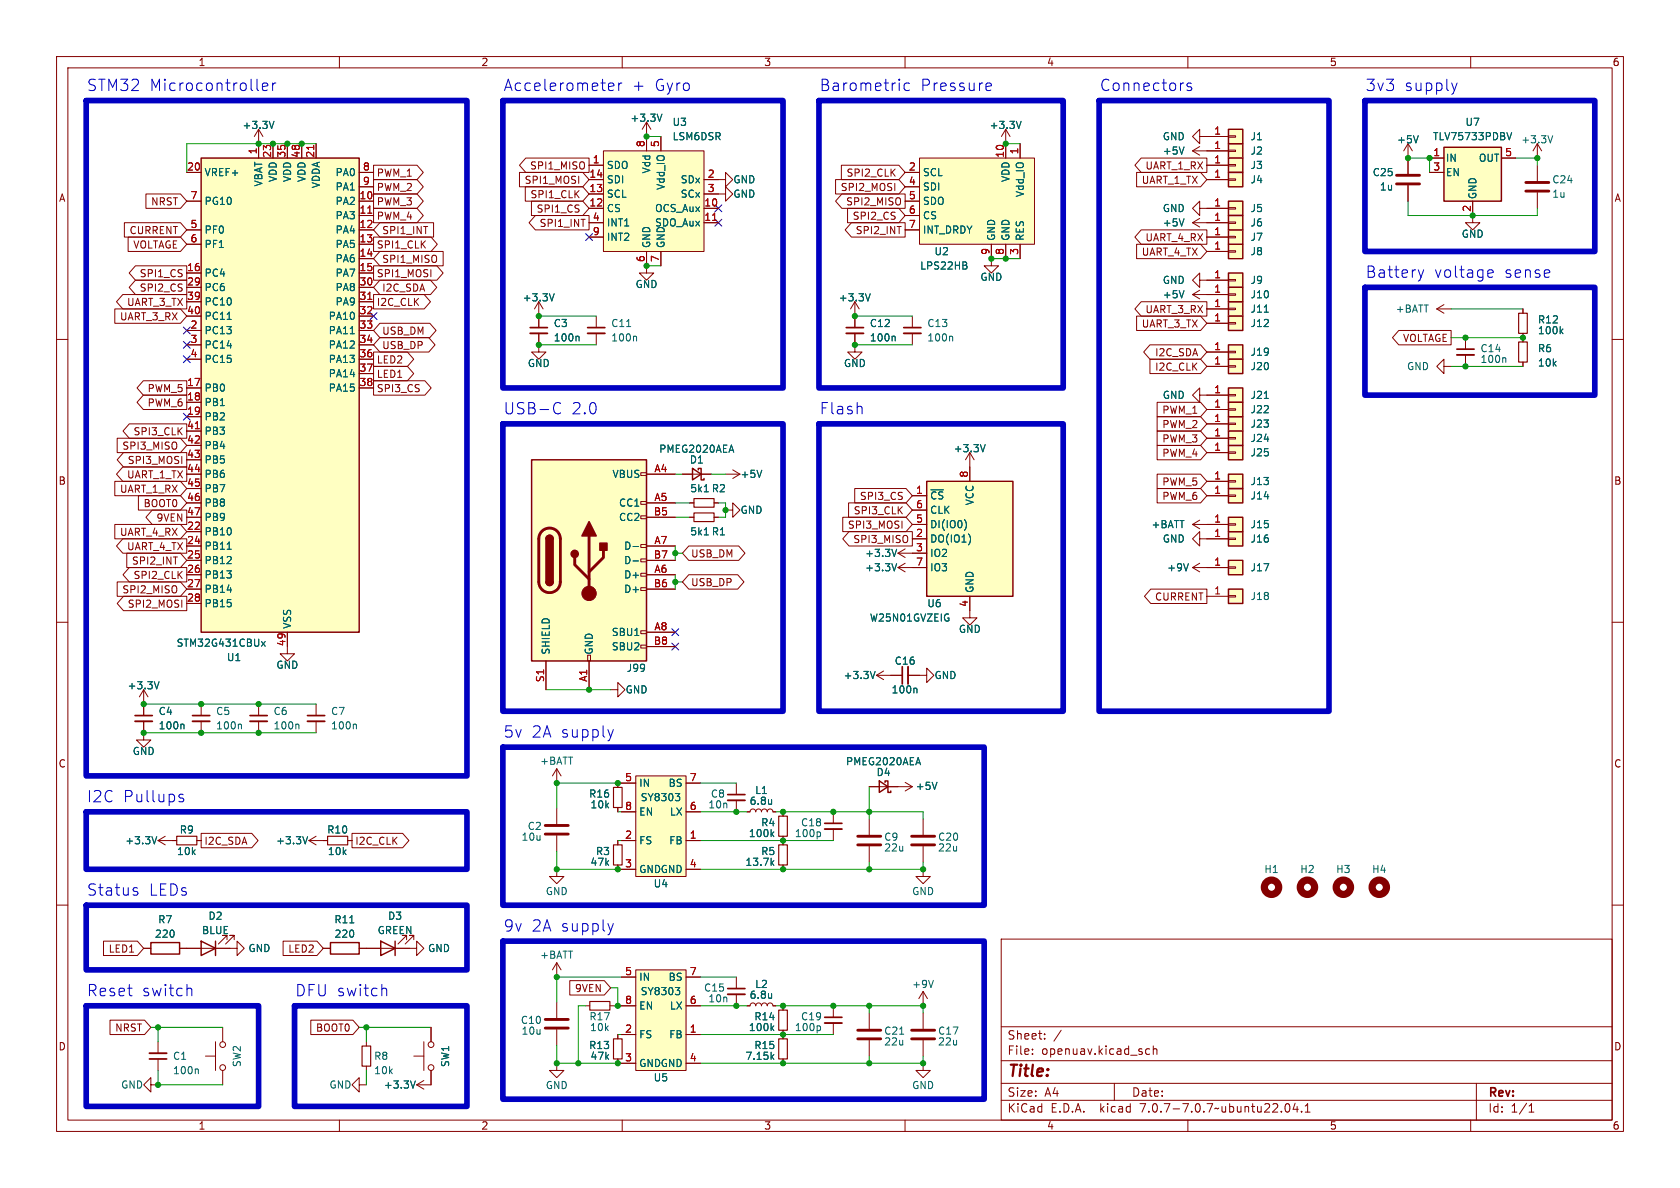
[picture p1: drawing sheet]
<svg xmlns="http://www.w3.org/2000/svg" width="297mm" height="210mm" viewBox="0 0 297 210" stroke-linecap="round" stroke-linejoin="round" font-family="sans-serif">
<g fill="none" stroke="#840000" stroke-width=".18">
<path d="M10 10h277v190h-277zM12 12h273v186h-273zM60 10v2M110 10v2M160 10v2M210 10v2M260 10v2M22 39.4h9.9l1.1 1.2-1.1 1.3h-9.9zM25.8 34.3h6.1l1.1 1.3-1.1 1.2h-6.1zM33 35.6h2.6M33 30.5h2.6M45.7 22.9l-.7 1.2"/>
<path d="M45.7 22.9v5M45.7 22.9l.8 1.2M48.3 25.4v2.5M50.8 25.4v2.5M53.3 25.4v2.5M55.9 25.4v2.5M63.5 35.6h2.5M63.5 38.1h2.5M63.5 30.5h2.5M63.5 33h2.5M66 29.2h7.7l1.1 1.3-1.1 1.3h-7.7zM66 36.8h7.7l1.1 1.3-1.1 1.3h-7.7z"/>
<path d="M66 34.3h7.7l1.1 1.3-1.1 1.2h-7.7zM66 31.7h7.7l1.1 1.3-1.1 1.3h-7.7zM67.2 39.4h9.4v2.5h-9.4l-1.2-1.3zM91.8 30.5h11.2l1.1 1.3-1.1 1.2h-11.2zM92.9 33h10.1l1.1 1.3-1.1 1.3h-10.1zM92.9 27.9h11.2v2.6h-11.2l-1.1-1.3zM94 35.6h9l1.1 1.2-1.1 1.3h-9zM94.6 38.1h9.5v2.5h-9.5l-1.1-1.2zM104.1 29.2h2.6M104.1 31.8h2.6M104.1 36.8h2.6M104.1 39.4h2.6"/>
<path d="M104.1 34.3h2.6M106.7 26.7h17.8v17.8h-17.8zM114.3 21.6l-.8 1.3M114.3 21.6v5.1M114.3 21.6l.8 1.3M116.8 24.1v2.6M124.5 31.8h3.8v-1.3l1.2 1.3-1.2 1.2v-1.2M124.5 34.3h3.8v-1.3l1.2 1.3-1.2 1.3v-1.3M124.5 36.8h2.5M124.5 39.4h2.5M147.7 31.7h11.2l1.1 1.3-1.1 1.3h-11.2zM148.7 29.2h10.2l1.1 1.3-1.1 1.3h-10.2z"/>
<path d="M148.8 34.3h11.2v2.5h-11.2l-1.1-1.2zM149.8 36.8h9.1l1.1 1.3-1.1 1.3h-9.1zM150.5 39.4h9.5v2.5h-9.5l-1.1-1.3zM160 35.6h2.6M160 38.1h2.6M160 30.5h2.6M160 33h2.6M162.6 27.9h20.3v15.3h-20.3zM177.8 22.9l-.8 1.2M177.8 22.9v5M177.8 22.9l.8 1.2M180.3 25.4v2.5"/>
<path d="M200.9 30.5h11.3l1.2 1.3-1.2 1.2h-11.3zM201.7 27.9h11.7v2.6h-11.7l-1.1-1.3zM210.8 26.7l1.3 .7M210.8 26.7h6.4M210.8 39.4h6.4M210.8 39.4l1.3 .7M212.1 24.1v-1.2l-1.3 1.2 1.3 1.3v-1.3h5.1M212.1 36.8v-1.2l-1.3 1.2 1.3 1.3v-1.3h5.1M212.1 25.9l-1.3 .8M212.1 38.6l-1.3 .8M213.4 29.2h3.8M213.4 31.8h3.8"/>
<path d="M217.2 26.5h1.2v.3h-1.2zM217.2 29.1h1.2v.2h-1.2zM217.2 24h1.2v.3h-1.2zM217.2 31.6h1.2v.3h-1.2zM217.2 36.7h1.2v.3h-1.2zM217.2 39.2h1.2v.3h-1.2zM248.9 25.4v5.3M248.9 32.8v2.8M248.9 25.4l-.7 1.3M248.9 25.4l.8 1.3M252.7 30.5h2.6M252.7 27.9h2.6"/>
<path d="M260.3 35.6v3.8h1.3l-1.3 1.2-1.2-1.2h1.2M265.4 27.9h2.6M271.8 25.4v2.5M271.8 29.2v2.8M271.8 34v2.8M271.8 25.4l-.8 1.3M271.8 25.4l.7 1.3M10 60h2M20.3 54.6h11.6l1.1 1.3-1.1 1.3h-11.6zM21.7 52.1h11.3v2.5h-11.3l-1.1-1.3zM22.7 41.9h9.2l1.1 1.3-1.1 1.3h-9.2zM23.9 49.5h9.1v2.6h-9.1l-1.1-1.3z"/>
<path d="M23.9 47h9.1v2.5h-9.1l-1.1-1.2zM33 40.6h2.6M33 43.2h2.6M33 48.3h2.6M33 58.4h2.6M33 50.8h2.6M33 53.3h2.6M33 55.9h2.6M63.5 40.6h2.5M63.5 43.2h2.5M63.5 45.7h2.5M63.5 48.3h2.5"/>
<path d="M63.5 58.4h2.5M63.5 50.8h2.5M63.5 53.3h2.5M63.5 55.9h2.5M66 41.9h10.2l1.1 1.3-1.1 1.3h-10.2zM66 52.1h9l1.1 1.2-1.1 1.3h-9zM66 47h11.2l1.1 1.3-1.1 1.2h-11.2zM67.2 49.5h8.9l1.1 1.3-1.1 1.3h-8.9l-1.2-1.3zM67.2 59.7h8.6l1.1 1.3-1.1 1.2h-8.6l-1.2-1.2zM67.2 57.1h8.8l1.1 1.3-1.1 1.3h-8.8l-1.2-1.3zM67.2 44.4h11.1v2.6h-11.1l-1.2-1.3zM95.2 58.9v3.3h1.3l-1.3 1.3-1.2-1.3h1.2"/>
<path d="M95.2 53.3l-.7 1.3M95.2 53.3v4.6M95.2 53.3l.8 1.3M104.1 41.9h2.6M105.4 55.9v2M105.4 58.9v2.1M114.3 44.5v3.8h1.3l-1.3 1.2-1.3-1.2h1.3M116.8 44.5v2.5M151.1 58.9v3.3h1.3l-1.3 1.3-1.2-1.3h1.2M151.1 53.3v4.6M151.1 53.3l-.7 1.3M151.1 53.3l.8 1.3"/>
<path d="M160 40.6h2.6M161.3 55.9v2M161.3 58.9v2.1M175.3 43.2v3.8h1.2l-1.2 1.3-1.3-1.3h1.3M177.8 43.2v2.5M180.3 43.2v2.5M200.9 55.9h11.3l1.2 1.3-1.2 1.2h-11.3zM200.9 43.2h11.3l1.2 1.3-1.2 1.2h-11.3zM201.7 53.3h11.7v2.6h-11.7l-1.1-1.3zM201.7 40.6h11.7v2.6h-11.7l-1.1-1.3zM210.8 52.1l1.3 .7M210.8 52.1h6.4"/>
<path d="M212.1 49.5v-1.2l-1.3 1.2 1.3 1.3v-1.3h5.1M212.1 51.3l-1.3 .8M213.4 54.6h3.8M213.4 57.2h3.8M213.4 44.5h3.8M213.4 41.9h3.8M217.2 54.5h1.2v.2h-1.2zM217.2 57h1.2v.3h-1.2zM217.2 49.4h1.2v.3h-1.2zM217.2 51.9h1.2v.3h-1.2zM217.2 44.3h1.2v.3h-1.2zM217.2 41.8h1.2v.2h-1.2z"/>
<path d="M247.3 58.4h9.2v2.6h-9.2l-1.1-1.3zM254 54.6h2.5M254 54.6l1.3 .8M255.3 53.8l-1.3 .8M259.1 59.7v2M269.2 54.6v.8M269.2 58.9v1.6M285 60h2M20.7 77.5h11.2l1.1 1.2-1.1 1.3h-11.2zM22.9 74.9h10.1v2.6h-10.1l-1.2-1.3zM25.3 69.8h7.7v2.6h-7.7l-1.1-1.3zM25.3 67.3h7.7v2.6h-7.7l-1.1-1.3z"/>
<path d="M33 68.6h2.6M33 71.1h2.6M33 73.7h2.6M33 61h2.6M33 63.5h2.6M33 76.2h2.6M33 78.7h2.6M63.5 68.6h2.5M63.5 61h2.5M63.5 63.5h2.5M63.5 66h2.5M66 62.2h6l1.1 1.3-1.1 1.3h-6z"/>
<path d="M66 64.8h6l1.1 1.2-1.1 1.3h-6zM66 67.3h9.1l1.1 1.3-1.1 1.3h-9.1zM203.3 61h8.9l1.2 1.2-1.2 1.3h-8.9l-1.1-1.3zM203.3 63.5h8.9l1.2 1.3-1.2 1.2h-8.9zM204.6 71.1h7.6l1.2 1.3-1.2 1.3h-7.6zM204.6 78.7h7.6l1.2 1.3-1.2 1.3h-7.6zM204.6 76.2h7.6l1.2 1.3-1.2 1.2h-7.6zM204.6 73.7h7.6l1.2 1.2-1.2 1.3h-7.6zM212.1 69.9v-1.3l-1.3 1.3 1.3 1.2v-1.2h5.1M213.4 62.2h3.8M213.4 64.8h3.8M213.4 74.9h3.8"/>
<path d="M213.4 77.5h3.8M213.4 72.4h3.8M217.2 69.7h1.2v.3h-1.2zM217.2 62.1h1.2v.3h-1.2zM217.2 64.6h1.2v.3h-1.2zM217.2 79.9h1.2v.2h-1.2zM217.2 74.8h1.2v.3h-1.2zM217.2 77.3h1.2v.3h-1.2zM217.2 72.3h1.2v.2h-1.2zM255.3 64.8v-1.3l-1.3 1.3 1.3 1.2v-1.2h1.2M259.1 62.7v2.1M269.2 64v.8"/>
<path d="M20.3 85.1h11.6l1.1 1.3-1.1 1.2h-11.6zM20.3 92.7h11.6l1.1 1.3-1.1 1.3h-11.6zM21.7 82.5h11.3v2.6h-11.3l-1.1-1.3zM21.7 95.2h11.3v2.6h-11.3l-1.1-1.3zM21.8 80h11.2v2.6h-11.2l-1.1-1.3zM22.4 97.8h9.5l1.1 1.3-1.1 1.2h-9.5zM24.5 87.6h7.4l1.1 1.3-1.1 1.3h-7.4zM26.9 90.2h6.1v2.5h-6.1l-1.1-1.3zM33 83.8h2.6M33 88.9h2.6M33 96.5h2.6M33 91.4h2.6"/>
<path d="M33 99.1h2.6M33 94h2.6M33 81.3h2.6M33 86.4h2.6M113.3 98.8h1v.5h-1zM113.3 96.3h1v.5h-1zM113.3 91.2h1v.5h-1zM113.3 88.6h1v.6h-1zM113.3 83.6h1v.5h-1zM114.3 83.8h5.1M114.3 88.9h5.1M114.3 96.5h5.1"/>
<path d="M114.3 91.4h5.1M114.3 99.1h5.1M120.6 83.8h5.1M121.8 96.5h8.8l1.1 1.3-1.1 1.3h-8.8l-1.2-1.3zM121.9 88.9h.8M121.9 91.4h.8M126.2 88.9h.8M126.2 91.4h.8M128.3 90.2h1.2v-1.3l1.3 1.3-1.3 1.2v-1.2M128.3 83.8h2.5M129.5 83.1l1.3 .7M130.8 83.8l-1.3 .8"/>
<path d="M149 91.4h11.2l1.1 1.3-1.1 1.3h-11.2zM150 88.9h10.2l1.1 1.3-1.1 1.2h-10.2zM150.1 94h11.2v2.5h-11.2l-1.1-1.2zM151.1 86.4h9.1l1.1 1.2-1.1 1.3h-9.1zM158.7 97.8l1.3 .8M158.7 97.8h5.1M160 97l-1.3 .8M160 99.6l-1.3 .7M161.3 95.3h2.5M161.3 92.7h2.5M161.3 87.6h2.5M161.3 90.2h2.5"/>
<path d="M171.4 80v5.1M171.4 80l-.7 1.3M171.4 80l.8 1.3M204.6 86.4h7.6l1.2 1.2-1.2 1.3h-7.6zM204.6 83.8h7.6l1.2 1.3-1.2 1.3h-7.6zM210.8 92.7l1.3 .8M210.8 92.7h6.4M212.1 95.3v-1.3l-1.3 1.3 1.3 1.2v-1.2h5.1M212.1 91.9l-1.3 .8M212.1 99.6l-1.3 .7M213.4 80h3.8M213.4 87.6h3.8"/>
<path d="M213.4 85.1h3.8M217.2 95.1h1.2v.3h-1.2zM217.2 92.6h1.2v.2h-1.2zM217.2 87.5h1.2v.3h-1.2zM217.2 85h1.2v.2h-1.2zM10 110h2M20.7 102.9h11.2l1.1 1.2-1.1 1.3h-11.2zM21.8 105.4h11.2v2.6h-11.2l-1.1-1.3zM22.9 100.3h10.1v2.6h-10.1l-1.2-1.3zM33 101.6h2.6M33 104.1h2.6M33 106.7h2.6"/>
<path d="M50.8 111.8v3.8h1.3l-1.3 1.2-1.3-1.2h1.3M96.5 116.8v5.1M103.9 115.8h.5v1h-.5zM104.1 116.8v5.1M113.3 114h1v.6h-1zM113.3 111.5h1v.5h-1zM113.3 103.9h1v.5h-1zM113.3 101.3h1v.6h-1zM114.3 101.6h5.1M114.3 111.8h5.1M114.3 104.1h5.1M114.3 114.3h5.1"/>
<path d="M121.8 101.6h8.6l1.1 1.3-1.1 1.2h-8.6l-1.2-1.2zM154.9 119.4h4.6M154.9 119.4l1.3 .7M156.2 118.6l-1.3 .8M158.7 100.3h5.1M158.7 100.3l1.3 .8M160.5 119.4h3.3v-1.3l1.3 1.3-1.3 1.3v-1.3M171.4 105.4v3.8h1.3l-1.3 1.3-1.2-1.3h1.2M203.4 104.1h10v2.6h-10l-1.1-1.3zM210.8 100.3h6.4M210.8 100.3l1.3 .8M213.4 105.4h3.8"/>
<path d="M217.2 100.2h1.2v.3h-1.2zM217.2 105.3h1.2v.2h-1.2zM285 110h2M25.4 127.5v3.3h1.3l-1.3 1.3-1.3-1.3h1.3M25.4 121.9v4.6M25.4 121.9l-.8 1.3M25.4 121.9l.8 1.3M35.6 124.5v2M35.6 127.5v2M45.7 124.5v2M45.7 127.5v2M55.9 124.5v2"/>
<path d="M55.9 127.5v2M98.4 135.9v2.5M98.4 135.9l-.7 1.3M98.4 135.9l.8 1.3M107.9 121.9h1.3v-1.2l1.3 1.2-1.3 1.3v-1.3M109.2 138.4v.8M109.9 138.4h2.5M112.4 137.2h8.9v17.7h-8.9zM121.3 138.4h2.5M130.2 138.4v2.1M153.7 139.1h7.6M160 138.3l1.3 .8"/>
<path d="M161.3 139.1l-1.3 .7M10 160h2M27.9 148.6h3.3M27.9 148.6l1.3 .8M29.2 147.8l-1.3 .8M34.8 148.6h.8M35.6 147.3h8.9l1.1 1.3-1.1 1.3h-8.9zM54.6 148.6h3.3M54.6 148.6l1.3 .8M55.9 147.8l-1.3 .8M61.5 148.6h.7M62.2 147.3h9l1.1 1.3-1.1 1.3h-9z"/>
<path d="M98.4 153.7v1.2h1.3l-1.3 1.3-1.2-1.3h1.2M98.4 142.9v2.8M98.4 147.7v2.8M109.2 142.7v.8M109.2 148.6v.8M109.2 152.9v.8M109.9 148.6h2.5M109.9 153.7h2.5M109.9 143.5h2.5M121.3 148.6h2.5M121.3 153.7h2.5M121.3 143.5h2.5"/>
<path d="M130.2 141.5v2M132.1 143.5h.5l.1-.4 .4-.1 .4 .2 .1 .3 .2-.4 .3-.1 .4 .2 .1 .3 .2-.4 .3-.1 .4 .2 .1 .3 .2-.4 .4-.1 .3 .2 .2 .3h.5M138.4 143.5v.8M138.4 147.8v1.6M138.4 152.9v.8M147.3 143.5v2M147.3 146.6v2M153.7 144.8v2.8M153.7 149.6v2.8M163.2 153.7v1.2h1.3l-1.3 1.3-1.3-1.3h1.3M163.2 144.8v2.8M163.2 149.6v2.8"/>
<path d="M285 160h2M18.3 166.4h6l1.1 1.2-1.1 1.3h-6zM25.4 167.6h1.3M31.7 167.6h10.2v-1.2l1.3 1.2-1.3 1.3v-1.3M40.1 166.1v-.7h-.7h.7l-1.5 1.5M41.4 166.1v-.7h-.8h.8l-1.5 1.5M50 166.4h6l1.1 1.2-1.1 1.3h-6zM57.1 167.6h1.3M63.5 167.6h10.2v-1.2l1.2 1.2-1.2 1.3v-1.3M71.9 166.1v-.7h-.8h.8l-1.5 1.5M73.2 166.1v-.7h-.8h.8l-1.6 1.5M98.4 170.2v2.5"/>
<path d="M98.4 177.2v2.8M98.4 170.2l-.7 1.3M98.4 170.2l.8 1.3M100.7 173.4h6.1l1.1 1.2-1.1 1.3h-6.1zM103.5 177.8h.8M107.8 177.8h.8M109.9 177.8h2.5M109.9 172.7h2.5M112.4 171.5h8.9v17.7h-8.9zM121.3 177.8h2.5M121.3 172.7h2.5M130.2 172.7v2.1"/>
<path d="M130.2 175.8v2M132.1 177.8h.5l.1-.4 .4-.1 .4 .2 .1 .3 .2-.4 .3-.1 .4 .2 .1 .3 .2-.4 .3-.1 .4 .2 .1 .3 .2-.4 .4-.1 .3 .2 .2 .3h.5M138.4 177.8v.8M147.3 177.8v2M153.7 179.1v2.8M163.2 175.3l-.8 1.2M163.2 175.3v2.5M163.2 179.1v2.8M163.2 175.3l.8 1.2M177 166h108v32h-108zM19.4 180.3h6.2l1.1 1.3-1.1 1.3h-6.2zM26.7 191.8v-1.3l-1.3 1.3 1.3 1.2v-1.2h1.2"/>
<path d="M27.9 184.2v2M27.9 187.2v2M36.3 186.7h1.8M38.1 184.2v5M39.4 181.6v2.6M39.4 189.2v2.6M54.9 180.3h7.5l1.1 1.3-1.1 1.3h-7.5zM60 198v2M63.5 191.8v-1.3l-1.3 1.3 1.3 1.2v-1.2h1.3M64.8 184.2v.7M64.8 188.5v.7M73.2 186.7h1.7"/>
<path d="M73.7 191.8l1.2 .7M74.9 184.2v5M74.9 191l-1.2 .8M76.2 181.6v2.6M76.2 189.2v2.6h-2.5M98.4 188v1.2h1.3l-1.3 1.3-1.2-1.3h1.2M98.4 182v2.8M109.2 182.9v.7M109.2 187.2v.8M109.9 182.9h2.5M109.9 188h2.5M110 198v2"/>
<path d="M121.3 182.9h2.5M121.3 188h2.5M138.4 182.1v1.5M138.4 187.2v.8M147.3 180.8v2.1M153.7 183.9v2.8M160 198v2M163.2 188v1.2h1.3l-1.3 1.3-1.3-1.3h1.3M163.2 183.9v2.8M177 194.5h108M177 191.5h108M177 187.5h108"/>
<path d="M177 181.5h108M182.5 186.3v.1M182.5 185.5v.1M184.7 183.6v.1M184.7 182.8v.1M187.6 182.1l-1.3 2M197 191.5v3M202.5 186.1l.3 .3 .4-.1M203.2 185.5l-.4-.1-.3 .3M203.9 185.5l.2-.1 .4 .1v.9M203.9 184.9v1.5M210 198v2"/>
<path d="M227.3 195.2l.2-.1a.81 .81 0 0 1 .6 .6 .81 .81 0 0 1-.3 .8l-.1 .1a.81 .81 0 0 1-.4-1.4zM229 195l-.4 1.1h.9M229.3 195.6v1M230.1 196.5v.1M230.7 196.6h.9M230.7 195.5l.5-.4v1.5M260 198v2M261 191.5v6.5M270.3 196.6h.9M270.3 195.5l.4-.4v1.5"/>
<circle cx="39.4" cy="188.7" r=".51"/>
<circle cx="39.4" cy="184.7" r=".51"/>
<circle cx="76.2" cy="188.7" r=".51"/>
<circle cx="76.2" cy="184.7" r=".51"/>
</g>
<g fill="none" stroke="#840000" stroke-width=".2">
<path d="M268.5 55.4h1.5v3.5h-1.5zM268.5 60.5h1.5v3.5h-1.5zM122.7 90.7h3.5v1.5h-3.5zM122.7 88.1h3.5v1.6h-3.5zM108.5 139.2h1.5v3.5h-1.5zM31.2 147.8h3.6v1.6h-3.6zM57.9 147.8h3.6v1.6h-3.6zM108.5 149.4h1.5v3.5h-1.5zM137.7 149.4h1.5v3.5h-1.5zM137.7 144.3h1.5v3.5h-1.5zM104.3 177h3.5v1.6h-3.5zM137.7 178.6h1.5v3.5h-1.5z"/>
<path d="M64 184.9h1.5v3.6h-1.5zM108.5 183.6h1.5v3.6h-1.5zM137.7 183.6h1.5v3.6h-1.5z"/>
</g>
<g fill="#ffffc2" stroke="#ffffc2" stroke-width=".18">
<path d="M217.2 94h2.5v2.5h-2.5z"/>
<path d="M217.2 68.6h2.5v2.5h-2.5z"/>
<path d="M217.2 53.3h2.5v2.6h-2.5z"/>
<path d="M217.2 61h2.5v2.5h-2.5z"/>
<path d="M217.2 63.5h2.5v2.5h-2.5z"/>
<path d="M217.2 55.9h2.5v2.5h-2.5z"/>
<path d="M112.4 137.2h8.9v17.7h-8.9z"/>
<path d="M217.2 99.1h2.5v2.5h-2.5z"/>
<path d="M217.2 104.1h2.5v2.6h-2.5z"/>
<path d="M217.2 78.7h2.5v2.6h-2.5z"/>
<path d="M217.2 73.7h2.5v2.5h-2.5z"/>
<path d="M217.2 76.2h2.5v2.5h-2.5z"/>
<path d="M217.2 71.1h2.5v2.6h-2.5z"/>
<path d="M217.2 25.4h2.5v2.5h-2.5z"/>
<path d="M217.2 27.9h2.5v2.6h-2.5z"/>
<path d="M217.2 22.9h2.5v2.5h-2.5z"/>
<path d="M217.2 48.3h2.5v2.5h-2.5z"/>
<path d="M217.2 50.8h2.5v2.5h-2.5z"/>
<path d="M217.2 43.2h2.5v2.5h-2.5z"/>
<path d="M217.2 30.5h2.5v2.5h-2.5z"/>
<path d="M217.2 35.6h2.5v2.5h-2.5z"/>
<path d="M217.2 40.6h2.5v2.6h-2.5z"/>
<path d="M217.2 38.1h2.5v2.5h-2.5z"/>
<path d="M94 81.3h20.3v35.5h-20.3z"/>
<path d="M35.6 27.9h27.9v83.9h-27.9z"/>
<path d="M112.4 171.5h8.9v17.7h-8.9z"/>
<path d="M106.7 26.7h17.8v17.8h-17.8z"/>
<path d="M255.3 26h10.1v9.6h-10.1z"/>
<path d="M217.2 91.4h2.5v2.6h-2.5z"/>
<path d="M163.8 85.1h15.3v20.3h-15.3z"/>
<path d="M162.6 27.9h20.3v15.3h-20.3z"/>
<path d="M217.2 86.4h2.5v2.5h-2.5z"/>
<path d="M217.2 83.8h2.5v2.6h-2.5z"/>
</g>
<g fill="none" stroke="#840000" stroke-width=".25">
<path d="M35.6 27.9h27.9v83.9h-27.9zM217.2 25.4h2.5v2.5h-2.5zM217.2 27.9h2.5v2.6h-2.5zM217.2 22.9h2.5v2.5h-2.5zM217.2 30.5h2.5v2.5h-2.5zM217.2 35.6h2.5v2.5h-2.5zM217.2 38.1h2.5v2.5h-2.5zM255.3 26h10.1v9.6h-10.1zM217.2 53.3h2.5v2.6h-2.5zM217.2 55.9h2.5v2.5h-2.5zM217.2 48.3h2.5v2.5h-2.5zM217.2 50.8h2.5v2.5h-2.5z"/>
<path d="M217.2 43.2h2.5v2.5h-2.5zM217.2 40.6h2.5v2.6h-2.5zM217.2 68.6h2.5v2.5h-2.5zM217.2 61h2.5v2.5h-2.5zM217.2 63.5h2.5v2.5h-2.5zM217.2 78.7h2.5v2.6h-2.5zM217.2 73.7h2.5v2.5h-2.5zM217.2 76.2h2.5v2.5h-2.5zM217.2 71.1h2.5v2.6h-2.5zM94 81.3h20.3v35.5h-20.3zM96.5 95.3a.64 .64 0 0 1 .7-.7 .64 .64 0 0 1 .6 .7M122.4 82.8l1.6 1-1.6 1z"/>
<path d="M123.4 83.1v-.3h.6v2h.5v-.2M163.8 85.1h15.3v20.3h-15.3zM217.2 94h2.5v2.5h-2.5zM217.2 99.1h2.5v2.5h-2.5zM217.2 91.4h2.5v2.6h-2.5zM217.2 86.4h2.5v2.5h-2.5zM217.2 83.8h2.5v2.6h-2.5zM96.5 102.9a.64 .64 0 0 0 .7 .6 .64 .64 0 0 0 .6-.6M217.2 104.1h2.5v2.6h-2.5zM155.4 138l1.6 1.1-1.6 1zM156.5 138.3v-.3h.5v2.1h.5v-.3M26.7 166.6h5v2.1h-5z"/>
<path d="M35.6 166.4l2.5 1.2-2.5 1.3zM38.1 166.4v2.5M58.4 166.6h5.1v2.1h-5.1zM67.3 166.4l2.5 1.2-2.5 1.3zM69.8 166.4v2.5"/>
</g>
<g fill="none" stroke="#006464" stroke-width=".18">
<path d="M48.4 21.4l-.4 1.3M117 20.2l-.4 1.2M180.5 21.4l-.4 1.3M209.3 26l-.4 1.2M209.3 38.7l-.4 1.2M250.7 24l-.4 1.3M266.4 23.4l.4 1.3 .4-1.3M274.5 24l-.4 1.3M40.2 56.5h.7M61.9 59h.7M98 51.9l-.5 1.3M102.2 59.4l.2 .2v.7"/>
<path d="M110.8 57.7h.7M112.4 59.4l.1 .2v.7M153.9 51.9l-.5 1.3M158.1 59.4l.2 .2v.7M168.2 59.4l.2 .2v.7M170.8 47l.2 .1-.2 .4M170.8 46.4v.4M209.3 51.4l-.4 1.2M223.5 55.2h.7M275.9 58.5l.4 .5M276.3 58.2l-.5 .4M129.3 78.7l.4 1.3"/>
<path d="M174.2 78.6l-.5 1.3M223.5 70.4h.7M266 63.2l.2 .2v.7M40.2 97.1h.7M111.9 96.6h1M111.9 99.2h1M134.7 83.1l-.5 1.3M158.5 97.1l-.4 1.3M158.5 99.6l-.4 1.3M170.5 91.9a1.49 1.49 0 0 1 0 1.8M171.5 94.9v.9M210.1 99.6l-.4 1.3"/>
<path d="M46.2 113.4l.7 .8M46.9 113.4l-.7 .8M154.7 118.7l-.4 1.3M167.5 109.3h.3l-.1 .4M28.1 120.5l-.4 1.3M32.3 128l.2 .2v.7M42.5 128l.2 .2v.7M52.7 128l.1 .2v.7M62.8 128l.2 .2v.7M161.9 121.7l.2 .1v.7M162.3 133.9l.4 1.3M165.6 138.3l-.4 1.3"/>
<path d="M27.7 147.9l-.4 1.3M54.4 147.9l-.4 1.3M119.4 140.3h.8l-.5 .5M119.9 140.8l.3 .2v.3l-.3 .2M136.4 141.3v.9M136.4 142.1h-.1M136.4 152.5l.4 .5M136.4 147.4l.4 .5M136.8 152.1l-.5 .5M136.8 147.1l-.5 .4M144.8 147.1l.3 .2v.4l-.3 .2M61.8 163.1h.8"/>
<path d="M119.4 174.6h.8l-.5 .5M119.9 175.1l.3 .2v.3l-.3 .2M136.4 175.6v.9M136.4 176.4h-.1M165 173.3l-.4 1.3M34.9 189l.2 .1v.7M73.4 191.1l-.4 1.2M136.4 186.8l.4 .5M136.4 181.7l.4 .5M136.8 186.4l-.5 .5M136.8 181.3l-.5 .5M144.8 181.3l.3 .3v.3l-.3 .3"/>
<path d="M159 182.8h.8"/>
</g>
<g fill="none" stroke="#840000" stroke-width=".33">
<path d="M93.7 58.9h3.1M103.9 58.9h3M149.6 58.9h3.1M159.8 58.9h3M257.6 62.7h3M160.5 117.9v3M23.9 127.5h3M34 127.5h3.1M44.2 127.5h3M54.4 127.5h3M128.7 141.5h3M145.8 146.6h3"/>
<path d="M128.7 175.8h3M26.4 186.2h3.1M145.8 180.8h3"/>
</g>
<g fill="none" stroke="#840000" stroke-width=".3">
<path d="M93.7 57.9h3.1M103.9 57.9h3M149.6 57.9h3.1M159.8 57.9h3M257.6 61.7h3M159.5 117.9v3M23.9 126.5h3M34 126.5h3.1M44.2 126.5h3M54.4 126.5h3M128.7 140.5h3M145.8 145.5h3"/>
<path d="M128.7 174.8h3M145.8 179.8h3M26.4 187.2h3.1"/>
</g>
<g fill="none" stroke="#840000" stroke-width=".51">
<path d="M246.9 32.5h4.1M246.9 31h4.1M269.7 33.8h4.1M269.7 32.3h4.1M95.8 93.9a1.9 1.9 0 0 1 2.1-.4 1.9 1.9 0 0 1 1.2 1.8v7.6a1.91 1.91 0 0 1-1.9 1.9 1.91 1.91 0 0 1-2-1.9l.1-7.8 .1-.7zM101.6 98.6v1.2l2.5 2.6M104.1 94.7v10.2M106.7 97.3v1.3l-2.6 2.5M96.4 147.4h4.1M96.4 145.9h4.1M151.6 149.4h4.1M151.6 147.8h4.1"/>
<path d="M161.2 149.4h4M161.2 147.8h4M96.4 181.7h4.1M96.4 180.2h4.1M151.6 183.6h4.1M151.6 182.1h4.1M161.2 183.6h4M161.2 182.1h4"/>
</g>
<g fill="none" stroke="#840000" stroke-width="1.3">
<circle cx="224.8" cy="156.8" r="1.27"/>
<circle cx="231.1" cy="156.8" r="1.27"/>
<circle cx="237.5" cy="156.8" r="1.27"/>
<circle cx="243.8" cy="156.8" r="1.27"/>
</g>
<g fill="#840000" stroke="#840000" stroke-width=".25">
<path d="M96.5 102.9h1.3a.64 .64 0 0 1-.6 .6 .64 .64 0 0 1-.7-.6z"/>
<path d="M96.5 95.3h1.3v7.6h-1.3z"/>
<path d="M96.7 94.8a.64 .64 0 0 1 .7-.1 .64 .64 0 0 1 .4 .6h-1.3z"/>
<path d="M104.1 92.2l1.3 2.5h-2.5z"/>
<path d="M106 96h1.3v1.3h-1.3z"/>
<circle cx="101.6" cy="97.9" r=".63"/>
</g>
<circle cx="104.1" cy="104.9" r="1.27" fill="#840000" stroke="#840000" stroke-width=".18"/>
<path d="M55.5 25.7v.7M65 37.7h.7M126 39h.7M65 52.9h.7M34.5 75.8h.8" fill="none" stroke="#a90000" stroke-width=".18"/>
<g fill="none" stroke="#0000c2" stroke-width=".18">
<path d="M45.5 15.9l.2 .1M46.4 15.3l.9-.1-.1-.4-.5-.1-.3 .3 .1 .9 .2 .1 .5-.1M48.2 14.7v1.3M48.8 14.7a.51 .51 0 0 0-.6 .4M107.7 15.9l.2 .1 .5-.1M107.7 14.8l.5-.1 .2 .1 .1 .4-.9 .1M109.4 14.7v1.3M110 14.7a.51 .51 0 0 0-.6 .4M160.8 14.8l-.6-.1-.4 .4v.5l.2 .3 .2 .1 .6-.1M174.6 14.7l.6 .1 .1 .4-1 .1M175.2 15.9l-.6 .1M210.6 14.8l-.5-.1-.3 .3 .1 .2 .7 .2 .1 .2-.1 .3-.2 .1-.6-.1"/>
<path d="M257.6 14.7l-.5 1.3M250.7 47.7l.5 1.3M251.2 49l-.2 .5M251.7 47.7l-.5 1.3M263.1 48.9l.2 .1 .6-.1M263.1 47.8l.6-.1 .2 .1 .1 .4-1 .2M98.2 71.3a.7 .7 0 0 1 .9 0M99.1 73a.7 .7 0 0 1-.9 .1M152.3 71.9l.1 1.3M108.4 129l-.4 1.3M23.8 157.6l.5 .1 .1 .3-.3 .2h-.4M23.8 156.9l.5 .1"/>
<path d="M31.6 140.8l.1 .2 .5 .1 .3 .3-.1 .2-.2 .1-.6-.1M32.4 140.5l-.5-.1-.3 .3M33.3 174.7l.5 .1 .1 .2v1M67.8 174.7l.5 .1 .1 .2v1M108.4 163.3l-.4 1.3"/>
</g>
<g fill="none" stroke="#0000c2" stroke-width="1">
<path d="M15.2 17.8h67.3v119.4h-67.3zM88.9 17.8h49.5v50.8h-49.5zM144.8 17.8h43.2v50.8h-43.2zM194.3 17.8h40.6v107.9h-40.6zM241.3 17.8h40.6v26.7h-40.6zM241.3 50.8h40.6v19.1h-40.6zM88.9 74.9h49.5v50.8h-49.5zM144.8 74.9h43.2v50.8h-43.2zM88.9 132.1h85.1v27.9h-85.1zM15.2 143.5h67.3v10.2h-67.3zM15.2 177.8h30.5v17.8h-30.5zM15.2 160h67.3v11.5h-67.3z"/>
<path d="M52.1 177.8h30.4v17.8h-30.4zM88.9 166.4h85.1v27.9h-85.1z"/>
</g>
<g fill="none" stroke="#009600" stroke-width=".18">
<path d="M55.9 25.4h-22.9v5.1M114.3 24.1h2.5M177.8 25.4h2.5M248.9 27.9h3.8v2.6M248.9 35.6v2.5h22.9v-1.3M268 27.9h3.8v1.3M95.2 55.9h10.2M114.3 47h2.5M151.1 55.9h10.2M175.3 45.7h5M256.5 59.7h12.7M256.5 54.6h12.7"/>
<path d="M95.2 61h10.2M151.1 61h10.2M256.5 64.8h12.7M119.4 91.4h2.5M119.4 96.5v2.6M119.4 88.9h2.5M119.4 83.8h1.2M119.4 97.8h1.2M125.7 83.8h2.6M127 88.9h1.3v2.5h-1.3M119.4 101.6v2.5M119.4 102.9h1.2"/>
<path d="M25.4 129.5h30.5M25.4 124.5h30.5M96.5 121.9h11.4M109.9 138.4h-11.5v4.5M123.8 138.4h6.4M153.7 139.1v5.7M98.4 150.5v3.2h11.5M109.2 143.5h.7M109.2 148.6h.7M123.8 143.5h8.3M123.8 148.6h23.5M137.2 143.5h26v1.3"/>
<path d="M153.7 152.4v1.3M163.2 152.4v1.3h-39.4M103.5 177.8h-1.3v10.2M107.9 174.6h1.3v3.2M108.6 177.8h1.3M109.9 172.7h-11.5v4.5M123.8 177.8h8.3M123.8 172.7h6.4M137.2 177.8h26v1.3M153.7 177.8v1.3M26.7 181.6h12.7M27.9 181.6v2.6"/>
<path d="M27.9 189.2v2.6h11.5M63.5 181.6h12.7M64.8 181.6v2.6M64.8 189.2v2.6M98.4 184.8v3.2h11.5M109.2 182.9h.7M123.8 182.9h23.5M153.7 186.7v1.3M163.2 186.7v1.3h-39.4"/>
</g>
<g fill="none" stroke="#000084" stroke-width=".18">
<path d="M126.4 36.2l1.2 1.2M126.4 38.8l1.2 1.2M127.6 36.2l-1.2 1.2M127.6 38.8l-1.2 1.2M32.4 57.8l1.2 1.2M33.6 57.8l-1.2 1.2M65.4 55.3l1.2 1.2M66.6 55.3l-1.2 1.2M103.5 41.3l1.2 1.2M104.7 41.3l-1.2 1.2M32.4 60.4l1.2 1.2M32.4 62.9l1.2 1.2"/>
<path d="M32.4 73.1l1.2 1.2M33.6 60.4l-1.2 1.2M33.6 62.9l-1.2 1.2M33.6 73.1l-1.2 1.2M118.8 113.7l1.2 1.2M118.8 111.2l1.2 1.2M120 113.7l-1.2 1.2M120 111.2l-1.2 1.2"/>
</g>
<g fill="#009600" stroke="#009600" stroke-width=".18">
<circle cx="260.3" cy="38.1" r=".46"/>
<circle cx="259.1" cy="64.8" r=".46"/>
<circle cx="259.1" cy="59.7" r=".46"/>
<circle cx="269.2" cy="59.7" r=".46"/>
<circle cx="271.8" cy="27.9" r=".46"/>
<circle cx="248.9" cy="27.9" r=".46"/>
<circle cx="252.7" cy="27.9" r=".46"/>
<circle cx="130.2" cy="177.8" r=".46"/>
<circle cx="138.4" cy="188" r=".46"/>
<circle cx="163.2" cy="188" r=".46"/>
<circle cx="163.2" cy="177.8" r=".46"/>
<circle cx="138.4" cy="177.8" r=".46"/>
<circle cx="138.4" cy="182.9" r=".46"/>
<circle cx="153.7" cy="177.8" r=".46"/>
<circle cx="147.3" cy="177.8" r=".46"/>
<circle cx="153.7" cy="188" r=".46"/>
<circle cx="109.2" cy="188" r=".46"/>
<circle cx="102.2" cy="188" r=".46"/>
<circle cx="114.3" cy="47" r=".46"/>
<circle cx="95.2" cy="61" r=".46"/>
<circle cx="95.2" cy="55.9" r=".46"/>
<circle cx="128.3" cy="90.2" r=".46"/>
<circle cx="114.3" cy="24.1" r=".46"/>
<circle cx="119.4" cy="97.8" r=".46"/>
<circle cx="119.4" cy="102.9" r=".46"/>
<circle cx="153.7" cy="153.7" r=".46"/>
<circle cx="163.2" cy="153.7" r=".46"/>
<circle cx="153.7" cy="143.5" r=".46"/>
<circle cx="151.1" cy="61" r=".46"/>
<circle cx="151.1" cy="55.9" r=".46"/>
<circle cx="109.2" cy="138.4" r=".46"/>
<circle cx="138.4" cy="143.5" r=".46"/>
<circle cx="147.3" cy="143.5" r=".46"/>
<circle cx="138.4" cy="153.7" r=".46"/>
<circle cx="175.3" cy="45.7" r=".46"/>
<circle cx="177.8" cy="45.7" r=".46"/>
<circle cx="177.8" cy="25.4" r=".46"/>
<circle cx="98.4" cy="153.7" r=".46"/>
<circle cx="109.2" cy="153.7" r=".46"/>
<circle cx="109.2" cy="177.8" r=".46"/>
<circle cx="25.4" cy="124.5" r=".46"/>
<circle cx="25.4" cy="129.5" r=".46"/>
<circle cx="35.6" cy="124.5" r=".46"/>
<circle cx="27.9" cy="181.6" r=".46"/>
<circle cx="35.6" cy="129.5" r=".46"/>
<circle cx="45.7" cy="124.5" r=".46"/>
<circle cx="45.7" cy="129.5" r=".46"/>
<circle cx="104.1" cy="121.9" r=".46"/>
<circle cx="98.4" cy="138.4" r=".46"/>
<circle cx="130.2" cy="143.5" r=".46"/>
<circle cx="138.4" cy="148.6" r=".46"/>
<circle cx="27.9" cy="191.8" r=".46"/>
<circle cx="64.8" cy="181.6" r=".46"/>
<circle cx="98.4" cy="172.7" r=".46"/>
<circle cx="98.4" cy="188" r=".46"/>
<circle cx="45.7" cy="25.4" r=".46"/>
<circle cx="50.8" cy="25.4" r=".46"/>
<circle cx="48.3" cy="25.4" r=".46"/>
<circle cx="53.3" cy="25.4" r=".46"/>
</g>
<g font-size="2.8" fill="#0000c2">
<text x="15.2" y="16.3">STM32</text>
<text x="26.3" y="16.3">Microcontroller</text>
<text x="88.9" y="16.3">Accelerometer</text>
<text x="111.6" y="16.3">+</text>
<text x="115.7" y="16.3">Gyro</text>
<text x="144.8" y="16.3">Barometric</text>
<text x="162.6" y="16.3">Pressure</text>
<text x="194.3" y="16.3">Connectors</text>
<text x="241.3" y="16.3">3v3</text>
<text x="248.2" y="16.3">supply</text>
<text x="241.3" y="49.3">Battery</text>
<text x="253.5" y="49.3">voltage</text>
<text x="265.9" y="49.3">sense</text>
<text x="88.9" y="73.4">USB-C</text>
<text x="101" y="73.4">2.0</text>
<text x="144.8" y="73.4">Flash</text>
<text x="88.9" y="130.6">5v</text>
<text x="93.9" y="130.6">2A supply</text>
<text x="15.2" y="142">I2C</text>
<text x="21.7" y="142">Pullups</text>
<text x="15.2" y="158.5">Status</text>
<text x="26.2" y="158.5">LEDs</text>
<text x="88.9" y="164.9">9v</text>
<text x="93.9" y="164.9">2A supply</text>
<text x="15.2" y="176.3">Reset</text>
<text x="25" y="176.3">switch</text>
<text x="52.1" y="176.3">DFU switch</text>
</g>
<text font-size="2.8" fill="#840000" x="178" y="190.9">Title:</text>
<g font-size="2.1" fill="#840000">
<text x="178" y="184">Sheet:</text>
<text x="178" y="186.7">File:</text>
<text x="184.1" y="186.7">openuav.kicad_sch</text>
<text x="178" y="196.9">KiCad</text>
<text x="178" y="194.1">Size:</text>
<text x="184.7" y="194.1">A4</text>
<text x="185.7" y="196.9">E.D.A.</text>
<text x="194.6" y="196.9">kicad</text>
<text x="200" y="194.1">Date:</text>
<text x="201.8" y="196.9">7.0.7-7.0.7~ubuntu22.04.1</text>
<text x="263" y="194.3">Rev:</text>
<text x="263" y="196.9">Id:</text>
<text x="267.1" y="196.9">1/1</text>
</g>
<g font-size="1.8" fill="#840000">
<text x="35" y="11.9">1</text>
<text x="85" y="11.9">2</text>
<text x="135" y="11.9">3</text>
<text x="185" y="11.9">4</text>
<text x="235" y="11.9">5</text>
<text x="285" y="11.9">6</text>
<text x="10.3" y="35.9">A</text>
<text x="66.5" y="31.4">PWM_1</text>
<text x="66.5" y="34">PWM_2</text>
<text x="92.7" y="32.7">SPI1_MOSI</text>
<text x="93.6" y="30.2">SPI1_MISO</text>
<text x="93.7" y="35.2">SPI1_CLK</text>
<text x="148.5" y="34">SPI2_MOSI</text>
<text x="149.6" y="31.4">SPI2_CLK</text>
<text x="201.7" y="32.7">UART_1_TX</text>
<text x="202.4" y="30.2">UART_1_RX</text>
<text x="285.3" y="35.9">A</text>
<text x="22.8" y="41.6">CURRENT</text>
<text x="26.6" y="36.5">NRST</text>
<text x="66.5" y="39.1">PWM_4</text>
<text x="66.5" y="36.5">PWM_3</text>
<text x="67.5" y="41.6">SPI1_INT</text>
<text x="94.8" y="37.8">SPI1_CS</text>
<text x="95.3" y="40.3">SPI1_INT</text>
<text x="149.5" y="36.5">SPI2_MISO</text>
<text x="150.6" y="39.1">SPI2_CS</text>
<text x="151.2" y="41.6">SPI2_INT</text>
<text x="23.5" y="44.1">VOLTAGE</text>
<text x="66.5" y="44.1">SPI1_CLK</text>
<text x="67.5" y="46.7">SPI1_MISO</text>
<text x="201.7" y="45.4">UART_4_TX</text>
<text x="202.4" y="42.9">UART_4_RX</text>
<text x="24.6" y="51.8">SPI2_CS</text>
<text x="24.6" y="49.2">SPI1_CS</text>
<text x="66.5" y="49.2">SPI1_MOSI</text>
<text x="67.5" y="51.8">I2C_SDA</text>
<text x="21.1" y="56.8">UART_3_RX</text>
<text x="22.4" y="54.3">UART_3_TX</text>
<text x="66.5" y="54.3">I2C_CLK</text>
<text x="67.5" y="59.4">USB_DM</text>
<text x="201.7" y="58.1">UART_3_TX</text>
<text x="202.4" y="55.6">UART_3_RX</text>
<text x="66.5" y="64.5">LED2</text>
<text x="67.5" y="61.9">USB_DP</text>
<text x="204.1" y="63.2">I2C_SDA</text>
<text x="204.1" y="65.7">I2C_CLK</text>
<text x="247.9" y="60.6">VOLTAGE</text>
<text x="26" y="69.5">PWM_5</text>
<text x="66.5" y="67">LED1</text>
<text x="66.5" y="69.5">SPI3_CS</text>
<text x="23.5" y="77.2">SPI3_CLK</text>
<text x="26" y="72.1">PWM_6</text>
<text x="205.4" y="73.3">PWM_1</text>
<text x="205.4" y="75.9">PWM_2</text>
<text x="21.5" y="79.7">SPI3_MISO</text>
<text x="22.5" y="82.2">SPI3_MOSI</text>
<text x="205.4" y="81">PWM_4</text>
<text x="205.4" y="78.4">PWM_3</text>
<text x="10.3" y="85.9">B</text>
<text x="21.1" y="87.3">UART_1_RX</text>
<text x="22.4" y="84.8">UART_1_TX</text>
<text x="25.3" y="89.9">BOOT0</text>
<text x="151.9" y="88.6">SPI3_CS</text>
<text x="205.4" y="88.6">PWM_6</text>
<text x="205.4" y="86">PWM_5</text>
<text x="285.3" y="85.9">B</text>
<text x="21.1" y="94.9">UART_4_RX</text>
<text x="27.6" y="92.4">9VEN</text>
<text x="149.8" y="93.7">SPI3_MOSI</text>
<text x="150.8" y="91.1">SPI3_CLK</text>
<text x="22.4" y="97.5">UART_4_TX</text>
<text x="23.2" y="100">SPI2_INT</text>
<text x="122.1" y="98.7">USB_DM</text>
<text x="150.8" y="96.2">SPI3_MISO</text>
<text x="21.5" y="105.1">SPI2_MISO</text>
<text x="22.5" y="107.6">SPI2_MOSI</text>
<text x="23.5" y="102.6">SPI2_CLK</text>
<text x="122.1" y="103.8">USB_DP</text>
<text x="204.1" y="106.4">CURRENT</text>
<text x="10.3" y="135.9">C</text>
<text x="285.3" y="135.9">C</text>
<text x="36" y="149.5">I2C_SDA</text>
<text x="62.7" y="149.5">I2C_CLK</text>
<text x="19.1" y="168.6">LED1</text>
<text x="50.9" y="168.6">LED2</text>
<text x="101.5" y="175.6">9VEN</text>
<text x="10.3" y="185.9">D</text>
<text x="20.3" y="182.6">NRST</text>
<text x="55.8" y="182.6">BOOT0</text>
<text x="285.3" y="185.9">D</text>
<text x="35" y="199.9">1</text>
<text x="85" y="199.9">2</text>
<text x="135" y="199.9">3</text>
<text x="185" y="199.9">4</text>
<text x="235" y="199.9">5</text>
<text x="285" y="199.9">6</text>
</g>
<g font-size="1.8" fill="#006464">
<text x="42.8" y="23">+3.3V</text>
<text x="111.4" y="21.7">+3.3V</text>
<text x="118.8" y="22.5">U3</text>
<text x="174.9" y="23">+3.3V</text>
<text x="259" y="22.5">U7</text>
<text x="118.8" y="25">LSM6DSR</text>
<text x="205.5" y="27.5">+5V</text>
<text x="205.5" y="25">GND</text>
<text x="221" y="27.5">J2</text>
<text x="221" y="25">J1</text>
<text x="246.9" y="25.5">+5V</text>
<text x="253.2" y="25">TLV75733PDBV</text>
<text x="255.5" y="28.8">IN</text>
<text x="261.3" y="28.8">OUT</text>
<text x="268.8" y="25.5">+3.3V</text>
<text x="36.1" y="31.3">VREF+</text>
<text x="46.6" y="33.1" transform="rotate(-90 46.6 33.1)">VBAT</text>
<text x="49.1" y="32.3" transform="rotate(-90 49.1 32.3)">VDD</text>
<text x="51.7" y="32.3" transform="rotate(-90 51.7 32.3)">VDD</text>
<text x="54.2" y="32.3" transform="rotate(-90 54.2 32.3)">VDD</text>
<text x="56.7" y="33.4" transform="rotate(-90 56.7 33.4)">VDDA</text>
<text x="59.2" y="31.3">PA0</text>
<text x="59.2" y="33.9">PA1</text>
<text x="107.2" y="30.1">SDO</text>
<text x="107.2" y="35.2">SCL</text>
<text x="107.2" y="32.6">SDI</text>
<text x="115.2" y="30.8" transform="rotate(-90 115.2 30.8)">Vdd</text>
<text x="117.7" y="33.7" transform="rotate(-90 117.7 33.7)">Vdd_IO</text>
<text x="120.2" y="32.6">SDx</text>
<text x="120.2" y="35.2">SCx</text>
<text x="129.5" y="32.6">GND</text>
<text x="129.5" y="35.2">GND</text>
<text x="163.1" y="31.3">SCL</text>
<text x="163.1" y="33.9">SDI</text>
<text x="178.7" y="32.3" transform="rotate(-90 178.7 32.3)">VDD</text>
<text x="181.2" y="34.9" transform="rotate(-90 181.2 34.9)">Vdd_IO</text>
<text x="221" y="30.1">J3</text>
<text x="221" y="32.6">J4</text>
<text x="242.6" y="31.3">C25</text>
<text x="243.8" y="33.9">1u</text>
<text x="255.5" y="31.3">EN</text>
<text x="261.2" y="35.3" transform="rotate(-90 261.2 35.3)">GND</text>
<text x="274.3" y="32.6">C24</text>
<text x="274.3" y="35.2">1u</text>
<text x="36.1" y="41.5">PF0</text>
<text x="36.1" y="36.4">PG10</text>
<text x="59.2" y="36.4">PA2</text>
<text x="59.2" y="39">PA3</text>
<text x="59.2" y="41.5">PA4</text>
<text x="107.2" y="37.7">CS</text>
<text x="107.2" y="40.2">INT1</text>
<text x="115.7" y="37.7">OCS_Aux</text>
<text x="115.7" y="40.2">SDO_Aux</text>
<text x="163.1" y="36.4">SDO</text>
<text x="163.1" y="39">CS</text>
<text x="163.1" y="41.5">INT_DRDY</text>
<text x="205.5" y="37.7">GND</text>
<text x="205.5" y="40.2">+5V</text>
<text x="221" y="37.7">J5</text>
<text x="221" y="40.2">J6</text>
<text x="36.1" y="44">PF1</text>
<text x="59.2" y="44">PA5</text>
<text x="59.2" y="46.6">PA6</text>
<text x="107.2" y="42.8">INT2</text>
<text x="115.2" y="43.9" transform="rotate(-90 115.2 43.9)">GND</text>
<text x="117.7" y="43.9" transform="rotate(-90 117.7 43.9)">GND</text>
<text x="162.6" y="47.9">LPS22HB</text>
<text x="165.1" y="45.3">U2</text>
<text x="176.1" y="42.7" transform="rotate(-90 176.1 42.7)">GND</text>
<text x="178.7" y="42.7" transform="rotate(-90 178.7 42.7)">GND</text>
<text x="181.2" y="42.7" transform="rotate(-90 181.2 42.7)">RES</text>
<text x="221" y="45.3">J8</text>
<text x="221" y="42.8">J7</text>
<text x="258.3" y="42.2">GND</text>
<text x="36.1" y="49.1">PC4</text>
<text x="36.1" y="51.7">PC6</text>
<text x="59.2" y="49.1">PA7</text>
<text x="59.2" y="51.7">PA8</text>
<text x="92.3" y="53.5">+3.3V</text>
<text x="112.3" y="51.1">GND</text>
<text x="148.2" y="53.5">+3.3V</text>
<text x="173.2" y="49.8">GND</text>
<text x="205.5" y="52.9">+5V</text>
<text x="205.5" y="50.4">GND</text>
<text x="221" y="50.4">J9</text>
<text x="221" y="52.9">J10</text>
<text x="36.1" y="59.3">PC13</text>
<text x="36.1" y="54.2">PC10</text>
<text x="36.1" y="56.7">PC11</text>
<text x="58" y="56.7">PA10</text>
<text x="58" y="59.3">PA11</text>
<text x="59.2" y="54.2">PA9</text>
<text x="97.8" y="58">C3</text>
<text x="108" y="58">C11</text>
<text x="153.7" y="58">C12</text>
<text x="163.8" y="58">C13</text>
<text x="221" y="55.5">J11</text>
<text x="221" y="58">J12</text>
<text x="246.7" y="55.5">+BATT</text>
<text x="271.8" y="57.4">R12</text>
<text x="271.8" y="59.3">100k</text>
<text x="36.1" y="61.8">PC14</text>
<text x="36.1" y="64.4">PC15</text>
<text x="58" y="61.8">PA12</text>
<text x="58" y="64.4">PA13</text>
<text x="93.2" y="65.1">GND</text>
<text x="97.8" y="60.6">100n</text>
<text x="108" y="60.6">100n</text>
<text x="149.1" y="65.1">GND</text>
<text x="153.7" y="60.6">100n</text>
<text x="163.8" y="60.6">100n</text>
<text x="221" y="63.1">J19</text>
<text x="221" y="65.6">J20</text>
<text x="248.6" y="65.6">GND</text>
<text x="261.6" y="62.5">C14</text>
<text x="261.6" y="64.4">100n</text>
<text x="271.8" y="62.5">R6</text>
<text x="271.8" y="65">10k</text>
<text x="36.1" y="69.4">PB0</text>
<text x="36.1" y="72">PB1</text>
<text x="58" y="66.9">PA14</text>
<text x="58" y="69.4">PA15</text>
<text x="205.5" y="70.7">GND</text>
<text x="221" y="70.7">J21</text>
<text x="36.1" y="74.5">PB2</text>
<text x="36.1" y="77.1">PB3</text>
<text x="221" y="75.8">J23</text>
<text x="221" y="73.3">J22</text>
<text x="36.1" y="79.6">PB4</text>
<text x="36.1" y="82.1">PB5</text>
<text x="116.4" y="80.2">PMEG2020AEA</text>
<text x="121.8" y="82.1">D1</text>
<text x="168.5" y="80.1">+3.3V</text>
<text x="221" y="80.9">J25</text>
<text x="221" y="78.3">J24</text>
<text x="36.1" y="84.7">PB6</text>
<text x="36.1" y="87.2">PB7</text>
<text x="36.1" y="89.8">PB8</text>
<text x="108.2" y="84.7">VBUS</text>
<text x="109.3" y="89.8">CC1</text>
<text x="121.9" y="87.2">5k1 R2</text>
<text x="130.8" y="84.7">+5V</text>
<text x="164.3" y="88.5">~{CS}</text>
<text x="172.3" y="89.4" transform="rotate(-90 172.3 89.4)">VCC</text>
<text x="221" y="88.5">J14</text>
<text x="221" y="86">J13</text>
<text x="36.1" y="94.8">PB10</text>
<text x="36.1" y="92.3">PB9</text>
<text x="109.3" y="92.3">CC2</text>
<text x="121.9" y="94.8">5k1 R1</text>
<text x="130.8" y="91">GND</text>
<text x="164.3" y="93.6">DI(IO0)</text>
<text x="164.3" y="91">CLK</text>
<text x="203.5" y="93.6">+BATT</text>
<text x="221" y="93.6">J15</text>
<text x="36.1" y="97.4">PB11</text>
<text x="36.1" y="99.9">PB12</text>
<text x="110.2" y="97.4">D-</text>
<text x="110.2" y="99.9">D-</text>
<text x="152.9" y="98.7">+3.3V</text>
<text x="152.9" y="101.2">+3.3V</text>
<text x="164.3" y="96.1">DO(IO1)</text>
<text x="164.3" y="98.7">IO2</text>
<text x="164.3" y="101.2">IO3</text>
<text x="205.5" y="96.1">GND</text>
<text x="206.2" y="101.2">+9V</text>
<text x="221" y="96.1">J16</text>
<text x="221" y="101.2">J17</text>
<text x="36.1" y="102.5">PB13</text>
<text x="36.1" y="105">PB14</text>
<text x="36.1" y="107.5">PB15</text>
<text x="110.2" y="102.5">D+</text>
<text x="110.2" y="105">D+</text>
<text x="163.8" y="107.5">U6</text>
<text x="172.3" y="104.9" transform="rotate(-90 172.3 104.9)">GND</text>
<text x="221" y="106.3">J18</text>
<text x="51.7" y="111.3" transform="rotate(-90 51.7 111.3)">VSS</text>
<text x="108.1" y="112.6">SBU1</text>
<text x="153.7" y="110.1">W25N01GVZEIG</text>
<text x="169.4" y="112.1">GND</text>
<text x="31.1" y="114.5">STM32G431CBUx</text>
<text x="40" y="117.1">U1</text>
<text x="48.8" y="118.4">GND</text>
<text x="97.4" y="115.8" transform="rotate(-90 97.4 115.8)">SHIELD</text>
<text x="105" y="115.8" transform="rotate(-90 105 115.8)">GND</text>
<text x="108.1" y="115.2">SBU2</text>
<text x="110.7" y="119">J99</text>
<text x="158.1" y="117.7">C16</text>
<text x="22.5" y="122.1">+3.3V</text>
<text x="110.5" y="122.8">GND</text>
<text x="149" y="120.2">+3.3V</text>
<text x="157.5" y="122.8">100n</text>
<text x="165.1" y="120.2">GND</text>
<text x="27.9" y="126.6">C4</text>
<text x="27.9" y="129.1">100n</text>
<text x="38.1" y="126.6">C5</text>
<text x="38.1" y="129.1">100n</text>
<text x="48.3" y="126.6">C6</text>
<text x="48.3" y="129.1">100n</text>
<text x="58.4" y="126.6">C7</text>
<text x="58.4" y="129.1">100n</text>
<text x="23.4" y="133.7">GND</text>
<text x="95.4" y="135.4">+BATT</text>
<text x="149.5" y="135.5">PMEG2020AEA</text>
<text x="154.9" y="137.4">D4</text>
<text x="104" y="141.2">R16</text>
<text x="104.3" y="143.1">10k</text>
<text x="112.9" y="139.3">IN</text>
<text x="113.2" y="141.8">SY8303</text>
<text x="118.1" y="139.3">BS</text>
<text x="125.1" y="143.1">10n</text>
<text x="125.6" y="141.2">C8</text>
<text x="132.4" y="142.5">6.8u</text>
<text x="133.4" y="140.6">L1</text>
<text x="161.8" y="139.8">+5V</text>
<text x="22" y="149.5">+3.3V</text>
<text x="31.7" y="147.5">R9</text>
<text x="48.7" y="149.5">+3.3V</text>
<text x="57.7" y="147.5">R10</text>
<text x="92.1" y="148.8">10u</text>
<text x="93.2" y="146.9">C2</text>
<text x="112.9" y="149.5">FS</text>
<text x="112.9" y="144.4">EN</text>
<text x="118.2" y="149.5">FB</text>
<text x="118.3" y="144.4">LX</text>
<text x="132.3" y="148.2">100k</text>
<text x="134.5" y="146.3">R4</text>
<text x="140.4" y="148.2">100p</text>
<text x="141.5" y="146.3">C18</text>
<text x="156.2" y="148.8">C9</text>
<text x="165.7" y="148.8">C20</text>
<text x="31.2" y="151.4">10k</text>
<text x="57.9" y="151.4">10k</text>
<text x="104.3" y="153.3">47k</text>
<text x="105.3" y="151.4">R3</text>
<text x="112.9" y="154.5">GNDGND</text>
<text x="131.7" y="153.3">13.7k</text>
<text x="134.5" y="151.4">R5</text>
<text x="156.2" y="150.7">22u</text>
<text x="165.7" y="150.7">22u</text>
<text x="223.4" y="154.5">H1</text>
<text x="229.8" y="154.5">H2</text>
<text x="236.1" y="154.5">H3</text>
<text x="242.5" y="154.5">H4</text>
<text x="96.4" y="158.4">GND</text>
<text x="115.5" y="157.1">U4</text>
<text x="161.2" y="158.4">GND</text>
<text x="27.3" y="166">220</text>
<text x="27.9" y="163.4">R7</text>
<text x="35.6" y="165.3">BLUE</text>
<text x="36.8" y="162.8">D2</text>
<text x="59" y="163.4">R11</text>
<text x="59" y="166">220</text>
<text x="66.7" y="165.3">GREEN</text>
<text x="68.5" y="162.8">D3</text>
<text x="43.8" y="168.5">GND</text>
<text x="75.6" y="168.5">GND</text>
<text x="95.4" y="169.7">+BATT</text>
<text x="112.9" y="173.6">IN</text>
<text x="118.1" y="173.6">BS</text>
<text x="112.9" y="178.7">EN</text>
<text x="113.2" y="176.1">SY8303</text>
<text x="118.3" y="178.7">LX</text>
<text x="124.4" y="175.5">C15</text>
<text x="125.1" y="177.4">10n</text>
<text x="132.4" y="176.8">6.8u</text>
<text x="133.4" y="174.9">L2</text>
<text x="161.2" y="174.9">+9V</text>
<text x="92" y="181.2">C10</text>
<text x="92.1" y="183.1">10u</text>
<text x="104" y="185.6">R13</text>
<text x="104.1" y="180.6">R17</text>
<text x="104.2" y="182.5">10k</text>
<text x="112.9" y="183.7">FS</text>
<text x="118.2" y="183.7">FB</text>
<text x="132.3" y="182.5">100k</text>
<text x="133.3" y="185.6">R15</text>
<text x="133.3" y="180.6">R14</text>
<text x="140.4" y="182.5">100p</text>
<text x="141.5" y="180.6">C19</text>
<text x="156.2" y="183.1">C21</text>
<text x="156.2" y="185">22u</text>
<text x="165.7" y="183.1">C17</text>
<text x="165.7" y="185">22u</text>
<text x="30.5" y="187.6">C1</text>
<text x="30.5" y="190.1">100n</text>
<text x="42.8" y="188.7" transform="rotate(-90 42.8 188.7)">SW2</text>
<text x="66" y="187.6">R8</text>
<text x="66" y="190.1">10k</text>
<text x="79.6" y="188.7" transform="rotate(-90 79.6 188.7)">SW1</text>
<text x="104.3" y="187.6">47k</text>
<text x="112.9" y="188.8">GNDGND</text>
<text x="115.5" y="191.4">U5</text>
<text x="131.7" y="187.6">7.15k</text>
<text x="21.3" y="192.6">GND</text>
<text x="58.1" y="192.6">GND</text>
<text x="67.8" y="192.6">+3.3V</text>
<text x="96.4" y="192.7">GND</text>
<text x="161.2" y="192.7">GND</text>
</g>
<g font-size="1.8" fill="#a90000">
<text x="214.6" y="23.9">1</text>
<text x="45.5" y="27.4" transform="rotate(-90 45.5 27.4)">1</text>
<text x="48" y="28" transform="rotate(-90 48 28)">23</text>
<text x="50.5" y="28" transform="rotate(-90 50.5 28)">35</text>
<text x="53.1" y="28" transform="rotate(-90 53.1 28)">48</text>
<text x="55.6" y="28" transform="rotate(-90 55.6 28)">21</text>
<text x="104.7" y="29">1</text>
<text x="114" y="26.1" transform="rotate(-90 114 26.1)">8</text>
<text x="116.6" y="26.1" transform="rotate(-90 116.6 26.1)">5</text>
<text x="177.5" y="28" transform="rotate(-90 177.5 28)">10</text>
<text x="180.1" y="27.4" transform="rotate(-90 180.1 27.4)">1</text>
<text x="214.6" y="26.4">1</text>
<text x="214.6" y="29">1</text>
<text x="253.3" y="27.7">1</text>
<text x="266" y="27.7">5</text>
<text x="33" y="30.2">20</text>
<text x="33.6" y="35.3">7</text>
<text x="63.5" y="35.3">10</text>
<text x="64.1" y="30.2">8</text>
<text x="64.1" y="32.8">9</text>
<text x="104.1" y="34">13</text>
<text x="104.1" y="31.5">14</text>
<text x="125" y="31.5">2</text>
<text x="125" y="34">3</text>
<text x="160.6" y="30.2">2</text>
<text x="160.6" y="32.8">4</text>
<text x="160.6" y="35.3">5</text>
<text x="214.6" y="31.5">1</text>
<text x="253.3" y="30.2">3</text>
<text x="33.6" y="40.4">5</text>
<text x="63.5" y="37.8">11</text>
<text x="63.5" y="40.4">12</text>
<text x="104.1" y="36.6">12</text>
<text x="104.7" y="39.1">4</text>
<text x="104.7" y="41.7">9</text>
<text x="124.4" y="36.6">10</text>
<text x="124.4" y="39.1">11</text>
<text x="160.6" y="37.8">6</text>
<text x="160.6" y="40.4">7</text>
<text x="214.6" y="36.6">1</text>
<text x="214.6" y="41.7">1</text>
<text x="214.6" y="39.1">1</text>
<text x="260.1" y="37.5" transform="rotate(-90 260.1 37.5)">2</text>
<text x="33.6" y="42.9">6</text>
<text x="63.5" y="42.9">13</text>
<text x="63.5" y="45.5">14</text>
<text x="114" y="46.4" transform="rotate(-90 114 46.4)">6</text>
<text x="116.6" y="46.4" transform="rotate(-90 116.6 46.4)">7</text>
<text x="175" y="45.2" transform="rotate(-90 175 45.2)">9</text>
<text x="177.5" y="45.2" transform="rotate(-90 177.5 45.2)">8</text>
<text x="180.1" y="45.2" transform="rotate(-90 180.1 45.2)">3</text>
<text x="214.6" y="44.2">1</text>
<text x="33" y="48">16</text>
<text x="33" y="50.5">29</text>
<text x="33" y="53.1">39</text>
<text x="63.5" y="48">15</text>
<text x="63.5" y="50.5">30</text>
<text x="63.5" y="53.1">31</text>
<text x="214.6" y="49.3">1</text>
<text x="214.6" y="51.8">1</text>
<text x="33" y="55.6">40</text>
<text x="33.6" y="58.2">2</text>
<text x="63.5" y="55.6">32</text>
<text x="63.5" y="58.2">33</text>
<text x="214.6" y="54.4">1</text>
<text x="214.6" y="56.9">1</text>
<text x="33.6" y="60.7">3</text>
<text x="33.6" y="63.2">4</text>
<text x="63.5" y="60.7">34</text>
<text x="63.5" y="63.2">36</text>
<text x="63.5" y="65.8">37</text>
<text x="214.6" y="62">1</text>
<text x="214.6" y="64.5">1</text>
<text x="33" y="68.3">17</text>
<text x="33" y="70.9">18</text>
<text x="63.5" y="68.3">38</text>
<text x="214.6" y="69.6">1</text>
<text x="33" y="73.4">19</text>
<text x="33" y="75.9">41</text>
<text x="214.6" y="74.7">1</text>
<text x="214.6" y="77.2">1</text>
<text x="214.6" y="72.1">1</text>
<text x="33" y="78.5">42</text>
<text x="33" y="81">43</text>
<text x="33" y="83.6">44</text>
<text x="115.6" y="83.6">A4</text>
<text x="214.6" y="79.8">1</text>
<text x="33" y="86.1">45</text>
<text x="33" y="88.6">46</text>
<text x="115.6" y="88.6">A5</text>
<text x="161.9" y="87.4">1</text>
<text x="161.9" y="89.9">6</text>
<text x="171.2" y="84.5" transform="rotate(-90 171.2 84.5)">8</text>
<text x="214.6" y="87.4">1</text>
<text x="214.6" y="84.8">1</text>
<text x="33" y="93.7">22</text>
<text x="33" y="91.2">47</text>
<text x="115.5" y="91.2">B5</text>
<text x="161.9" y="95">2</text>
<text x="161.9" y="92.5">5</text>
<text x="214.6" y="95">1</text>
<text x="214.6" y="92.5">1</text>
<text x="33" y="96.3">24</text>
<text x="33" y="98.8">25</text>
<text x="33" y="101.3">26</text>
<text x="115.5" y="98.8">B7</text>
<text x="115.6" y="101.3">A6</text>
<text x="115.6" y="96.3">A7</text>
<text x="161.9" y="97.5">3</text>
<text x="161.9" y="100.1">7</text>
<text x="214.6" y="100.1">1</text>
<text x="33" y="103.9">27</text>
<text x="33" y="106.4">28</text>
<text x="115.5" y="103.9">B6</text>
<text x="171.2" y="107.4" transform="rotate(-90 171.2 107.4)">4</text>
<text x="214.6" y="105.2">1</text>
<text x="115.6" y="111.5">A8</text>
<text x="50.5" y="114.3" transform="rotate(-90 50.5 114.3)">49</text>
<text x="115.5" y="114">B8</text>
<text x="96.3" y="120.7" transform="rotate(-90 96.3 120.7)">S1</text>
<text x="103.9" y="120.6" transform="rotate(-90 103.9 120.6)">A1</text>
<text x="110.4" y="138.2">5</text>
<text x="110.4" y="143.3">8</text>
<text x="121.8" y="143.3">6</text>
<text x="121.8" y="138.2">7</text>
<text x="110.4" y="148.3">2</text>
<text x="121.8" y="148.3">1</text>
<text x="110.4" y="153.4">3</text>
<text x="121.8" y="153.4">4</text>
<text x="110.4" y="172.5">5</text>
<text x="121.8" y="172.5">7</text>
<text x="110.4" y="177.5">8</text>
<text x="121.8" y="177.5">6</text>
<text x="110.4" y="182.6">2</text>
<text x="121.8" y="182.6">1</text>
<text x="110.4" y="187.7">3</text>
<text x="121.8" y="187.7">4</text>
</g>
</svg>
